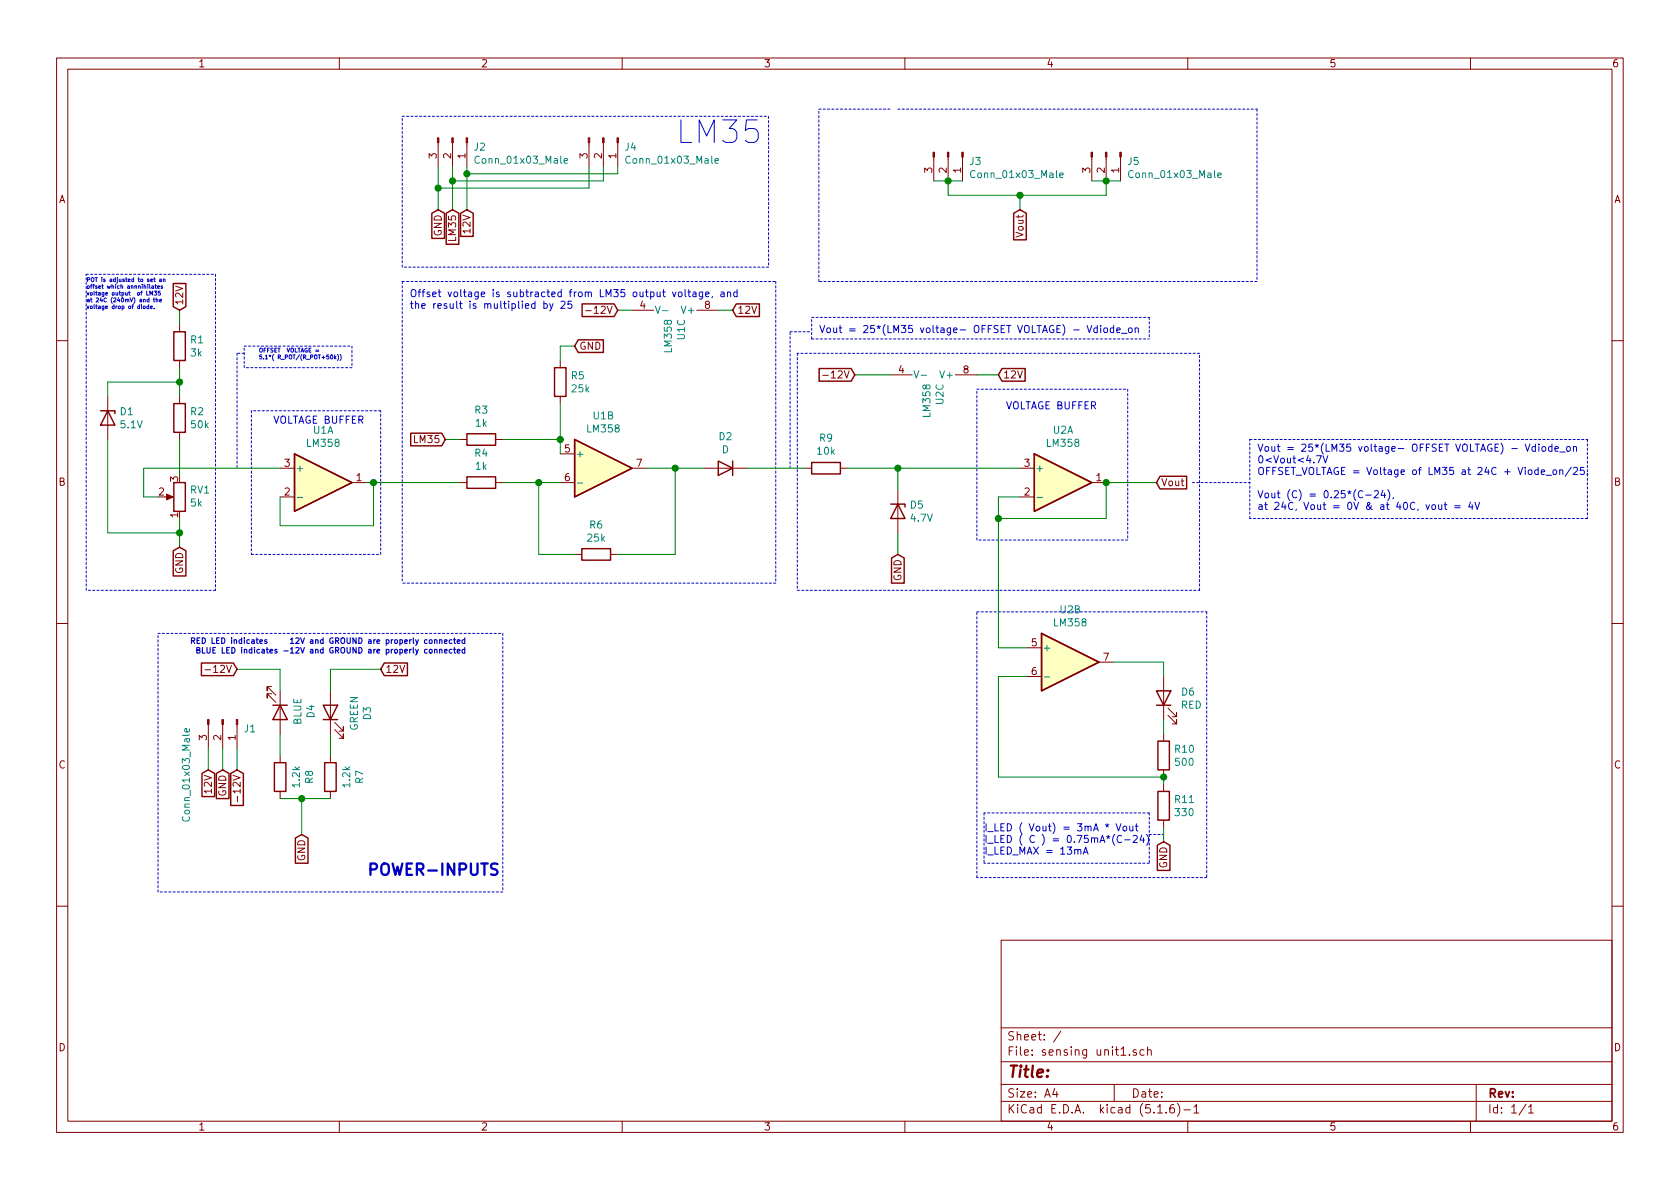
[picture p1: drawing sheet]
<svg xmlns="http://www.w3.org/2000/svg" width="297mm" height="210mm" viewBox="0 0 297 210" stroke-linecap="round" stroke-linejoin="round" font-family="sans-serif">
<g fill="none" stroke="#840000" stroke-width=".18">
<path d="M10 10.3h277v189.9h-277zM12 12.2h273v186.1h-273zM60 10.3v1.9M110 10.3v1.9M160 10.3v1.9M210 10.3v1.9M260 10.3v1.9M77.5 25.2v4.3M80 25.2v4.3M82.5 25.2v4.3M104.1 25.2v4.3M106.7 25.2v4.3"/>
<path d="M109.2 25.2v4.3M165.1 27.8v4.2M167.6 27.8v4.2M170.2 27.8v4.2M193 27.8v4.2M195.6 27.8v4.2M198.1 27.8v4.2M31.7 57.4v1.3M103.6 54.9h.9M111.8 54.9h3.8M123.2 54.9h3.8M10 60.2h2"/>
<path d="M19 70.1v7.6M31.7 63.7v1.3M31.7 70.1v1.3M31.7 76.4v1.3M81.3 77.7h1.2M87.6 77.7h1.3M99.1 63.7v1.3M99.1 70.1v1.3M145.5 66.4h1M157.5 66.3h3.8M168.9 66.3h3.8M285 60.2h2"/>
<path d="M29.2 87.9h1M49.5 82.8h2.6M49.5 87.9h2.6M62.2 85.3h2.6M81.3 85.3h1.2M87.6 85.3h1.3M99.1 85.3h2.5M99.1 80.3h2.5M101.6 98h1.3M107.9 98h1.3M111.8 82.8h2.5M124.5 82.8h7.6"/>
<path d="M142.2 82.8h1.3M148.6 82.8h1.3M158.7 86.6v7.6M180.3 82.8h2.6M180.3 87.9h2.6M193 85.3h2.6M10 110.3h2M36.2 118.4h1M181.6 114.5h2.5M181.6 119.6h2.5M194.3 117.1h2.5M205.7 119.6v7.6"/>
<path d="M285 110.3h2M36.8 128.1v4.2M39.4 128.1v4.2M41.9 128.1v4.2M48 121.4h-.8v.8v-.8l1.6 1.5M48 122.7h-.8v.7v-.7l1.6 1.5M49.5 122.2v7.6M49.5 133.6v1.3M49.5 139.9v1.3M58.4 122.2v7.6M58.4 133.6v1.3M58.4 139.9v1.3"/>
<path d="M59.2 129l1.5 1.6v-.8v.8h-.8M59.2 127.8l1.5 1.5v-.8v.8h-.8M205.7 129.8v1.3M205.7 136.1v1.3M205.7 138.7v1.2M206.5 126.5l1.5 1.5v-.8v.8h-.7M206.5 125.2l1.5 1.5v-.7v.7h-.7M42 140.8v1M205.7 145v1.3M10 160.2h2M177 166.3h108v32h-108zM285 160.2h2"/>
<path d="M60 198.3v1.9M110 198.3v1.9M160 198.3v1.9M177 194.8h108M177 191.8h108M177 187.8h108M177 181.8h108M186.5 192.5l-.4 1h1M186.8 193v1M187.6 182.3l-1.3 2M197 191.8v3M199.7 186.5v.1"/>
<path d="M200.9 185.7a.37 .37 0 0 0-.6 .1l.1 .2 .5 .2 .1 .1-.2 .3-.5-.1M202.3 185.7l-.5-.1-.3 .3 .2 .6h.6M202.9 185.7h.1a.37 .37 0 0 1 .6 .1v.8M202.9 185.1v1.5M204.7 196.8h.8M206.2 196.7v.1M207.5 195.3a.59 .59 0 0 0-.7 .7v.5l.2 .2 .4 .1 .2-.1 .1-.5-.2-.2-.4-.1-.3 .3M208.2 195.1a1.71 1.71 0 0 1 0 2.3M209.3 196.3h1.2M210 198.3v1.9M211.1 195.8l.4-.5v1.5M211.1 196.8h.9"/>
<path d="M260 198.3v1.9M261 191.8v6.5M269.8 195.2l-1.2 2M270.3 195.8l.4-.5v1.5M270.3 196.8h.8"/>
</g>
<g fill="none" stroke="#840000" stroke-width=".25">
<path d="M76.4 37.7l1.1-.6 1.1 .6v4.5h-2.2zM78.9 37.7l1.1-.6 1.1 .6v5.5h-2.2zM81.4 37.7l1.1-.6 1.2 .6v4.1h-2.3zM179.2 37.7l1.1-.6 1.2 .6v4.7h-2.3zM30.6 50.1h2.3v4.1l-1.2 .7-1.1-.7zM30.7 58.7h2.1v5h-2.1zM102.9 53.7h5.7l.6 1.2-.6 1.1h-5.7zM130.2 53.7h4.1v2.3h-4.1l-.7-1.1zM17.8 72.6h2.5v.5M19 72.6l1.3 2.6h-2.5zM30.7 71.4h2.1v5h-2.1zM72.6 76.6h5.5l.6 1.1-.6 1.1h-5.5z"/>
<path d="M82.5 76.7h5.1v2h-5.1zM98 65h2.1v5.1h-2.1zM101.6 77.7l10.2 5.1-10.2 5.1zM102.2 60.1h4.5v2.2h-4.5l-.6-1.1zM144.8 65.2h5.7l.6 1.1-.6 1.1h-5.7zM177.2 65.2h4.1v2.2h-4.1l-.7-1.1zM30.6 97.4l1.1-.6 1.2 .6v4.4h-2.3zM30.7 85.3h2.1v5.1h-2.1zM52.1 80.3l10.1 5-10.1 5.1zM82.5 84.3h5.1v2.1h-5.1zM102.9 97h5v2.1h-5zM127 81.5l2.5 1.3-2.5 1.3z"/>
<path d="M129.5 81.5v2.6M143.5 81.8h5.1v2h-5.1zM157.5 89.1h2.5v.6M157.6 98.7l1.1-.7 1.2 .7v4.4h-2.3zM158.7 89.1l1.3 2.6h-2.5zM182.9 80.3l10.1 5-10.1 5.1zM205.1 84.2h4.7v2.3h-4.7l-.6-1.2zM35.6 117.2h5.7l.6 1.2-.6 1.1h-5.7zM67.9 117.2h4.1v2.3h-4.1l-.6-1.1zM184.1 112l10.2 5.1-10.2 5.1zM35.7 136.8l1.1-.7 1.1 .7v4.1h-2.2zM38.3 136.8l1.1-.7 1.1 .7v4.4h-2.2z"/>
<path d="M40.8 136.8l1.1-.7 1.1 .7v5.6h-2.2zM48.3 124.7h2.5M48.5 134.9h2v5h-2zM49.5 124.7l1.3 2.5h-2.5zM57.1 124.7h2.6l-1.3 2.5zM57.1 127.2h2.6M57.4 134.9h2v5h-2zM204.5 122.2h2.5l-1.3 2.5zM204.5 124.7h2.5M204.7 131.1h2.1v5h-2.1zM204.7 139.9h2.1v5.1h-2.1zM52.2 148.2l1.1-.6 1.2 .6v4.4h-2.3z"/>
<path d="M204.6 149.5l1.1-.7 1.2 .7v4.4h-2.3z"/>
</g>
<g fill="#ffffc2" stroke="#ffffc2" stroke-width=".18">
<path d="M101.6 77.7l10.2 5.1-10.2 5.1z"/>
<path d="M52.1 80.3l10.1 5-10.1 5.1z"/>
<path d="M182.9 80.3l10.1 5-10.1 5.1z"/>
<path d="M184.1 112l10.2 5.1-10.2 5.1z"/>
</g>
<g fill="none" stroke="#008484" stroke-width=".18">
<path d="M99.7 28.4l.7-.1-.1-.2-.4-.1-.2 .2 .1 .6h.5M126.4 28.4l.6-.1v-.2l-.4-.1-.2 .2 .1 .6h.5M187.4 31l.6-.1-.1-.3h-.3l-.2 .2 .1 .6h.4M215.3 31l.6-.1v-.3h-.4l-.2 .2 .1 .6h.5M115.9 54.1l.4 1.3 .4-1.3M117.1 54.9h1M161.6 65.6l.4 1.2 .5-1.2M162.9 66.4h.9M52.6 88h.9M102.1 85.4h1M183.4 88h1M184.6 119.7h1"/>
<path d="M33.5 128.9v.4l-.2 .1h-.6v-.5l.3-.1 .1 .6"/>
</g>
<g fill="#840000" stroke="#840000" stroke-width=".18">
<path d="M36.7 127.2h.3v.9h-.3z"/>
<path d="M39.2 127.2h.3v.9h-.3z"/>
<path d="M41.8 127.2h.2v.9h-.2z"/>
<path d="M77.3 24.4h.3v.8h-.3z"/>
<path d="M79.9 24.4h.2v.8h-.2z"/>
<path d="M82.4 24.4h.3v.8h-.3z"/>
<path d="M104 24.4h.3v.8h-.3z"/>
<path d="M106.6 24.4h.2v.8h-.2z"/>
<path d="M109.1 24.4h.2v.8h-.2z"/>
<path d="M165 26.9h.2v.9h-.2z"/>
<path d="M167.5 26.9h.3v.9h-.3z"/>
<path d="M170.1 26.9h.2v.9h-.2z"/>
<path d="M192.9 26.9h.3v.9h-.3z"/>
<path d="M195.5 26.9h.2v.9h-.2z"/>
<path d="M198 26.9h.2v.9h-.2z"/>
<path d="M29.5 87.4l1.1 .5-1.1 .5z"/>
</g>
<g fill="none" stroke="#0000c2" stroke-width=".18" stroke-dasharray=".4 .4">
<path d="M144.8 19.3h12.7M158.7 19.3h63.5M222.2 19.3v30.5M71.1 20.6h64.8M135.9 20.6v26.6M15.2 48.5h22.9M38.1 48.5v55.9M71.1 49.8v53.3M71.1 49.8h66.1M71.1 47.2v-26.6M135.9 47.2h-64.8M137.2 49.8v53.3"/>
<path d="M139.7 58.7h3.8M143.5 59.9h59.7M143.5 59.9v-3.8M143.5 56.1h59.7M144.8 49.8v-30.5M203.2 56.1v3.8M222.2 49.8h-77.4M41.9 62.5v20.3M43.2 62.5h-1.3M43.2 65v-3.8M43.2 61.2h19M44.4 72.6v25.4"/>
<path d="M62.2 65h-19M62.2 61.2v3.8M67.3 72.6h-22.9M141 62.5v41.9M172.7 68.8h26.7M199.4 68.8v26.7M212.1 62.5h-71.1M221 77.7h59.7M280.7 77.7v14M44.4 98h22.9M67.3 98v-25.4M139.7 82.8v-24.1"/>
<path d="M172.7 95.5v-26.7M199.4 95.5h-26.7M210.8 85.3h10.2M221 91.7v-14M280.7 91.7h-59.7M15.2 104.4v-55.9M27.9 112h61M38.1 104.4h-22.9M88.9 112v45.7M137.2 103.1h-66.1M141 104.4h71.1M172.7 108.2h40.7"/>
<path d="M212.1 104.4v-41.9M213.4 108.2v47M27.9 157.7v-45.7M88.9 157.7h-61M172.7 155.2v-47M174 143.8v8.8M203.2 152.6h-29.2M203.2 147.6h2.5M203.2 143.8h-29.2M203.2 143.8v8.8M213.4 155.2h-40.7"/>
</g>
<g fill="none" stroke="#008400" stroke-width=".18">
<path d="M77.5 29.5v7.6M80 29.5v7.6M82.5 29.5v7.6M104.1 29.5v3.8h-26.6M106.7 29.5v2.5h-26.7M109.2 29.5v1.2h-26.7M165.1 32h5.1M167.6 32v2.5h28v-2.5M180.3 34.5v2.6M193 32h5.1M31.7 54.9v2.5M109.2 54.9h2.6"/>
<path d="M127 54.9h2.5M19 77.7v16.5h12.7M31.7 67.6h-12.7v2.5M31.7 65v5.1M31.7 77.7v6.4M78.7 77.7h2.6M88.9 77.7h10.2M99.1 71.4v8.9M101.6 61.2h-2.5v2.5M151.1 66.3h6.4M172.7 66.3h3.8M31.7 91.7v5.1"/>
<path d="M49.5 82.8h-24.1v5.1h2.5M64.8 85.3h16.5M66 85.3v7.7h-16.5v-5.1M88.9 85.3h10.2M95.2 85.3v12.7h6.4M114.3 82.8h10.2M119.4 82.8v15.2h-10.2M132.1 82.8h10.1M149.9 82.8h30.4M158.7 82.8v3.8M158.7 94.2v3.8M180.3 87.9h-3.8v26.6h5.1"/>
<path d="M204.5 85.3h-8.9v6.4h-19.1M41.9 118.4h7.6v3.8M67.3 118.4h-8.9v3.8M181.6 119.6h-5.1v17.8h29.2v1.3M196.8 117.1h8.9v2.5M36.8 132.3v3.8M39.4 132.3v3.8M41.9 132.3v3.8M49.5 129.8v3.8M58.4 129.8v3.8M205.7 127.2v2.6M49.5 141.2h8.9"/>
<path d="M53.3 141.2v6.4M205.7 146.3v2.5"/>
</g>
<g fill="none" stroke="#0000c2" stroke-width=".18">
<path d="M25.3 54.2h.4l-.1 .4-.3-.1zM25.9 51.5v.7h.4M26.3 54.1l-.3 .1v.3l.3 .1M26.3 53.9v.7M26.3 53l-.3 .1 .1 .3h.2M26.3 52.7v.7M26.5 50.3l.1 .7M26.5 52.2v-.7l.2 .5 .3-.5v.7M26.6 54.4l.3-.1v-.2l-.3 .1v.4h.3M26.6 49.6l.4-.1-.1-.1h-.3l.1 .4h.2M26.8 50.6h.3l.1 .4M27.1 52.9h.3"/>
<path d="M27.2 50.7l-.4 .1 .1 .2h.3M27.2 49.3h.3M27.2 52.7v.6l.2 .1M27.3 51.5h.4l-.2 .3h.2v.3h-.4M27.3 54.5v.1M27.3 49.1v.6l.2 .1M27.4 50.5h.3M27.5 50.3v.6l.2 .1M27.6 53h.3v.4M27.6 52.7v.7M27.9 50.8l.3-.1v-.1h-.3v.4h.3M28.2 49.4h.3v.4"/>
<path d="M28.2 53.2l.4-.1-.1-.1h-.3l.1 .4h.2M28.3 51.5h-.3v.3h.3l.1 .3-.2 .1-.2-.1M28.5 49.5l-.3 .2v.1h.3M28.7 50.6l-.2 .1 .3 .2-.3 .1M28.9 49.4h.2l.1 .4M28.9 49.3v.5M96.2 53.7h.3l.3 .2-.2 .6h-.4M96.2 53.3v1.2M97.2 53.7l.3 .8M97.8 53.7l-.4 1.1-.2 .2M99.2 53.4l.5-.1 .2 .3-.1 .2-.7 .7h.8M101.1 53.3h-.6l-.1 .6 .2-.2 .5 .2v.5l-.2 .1-.5-.1"/>
<path d="M118.9 51.6l.3 .9 .3-.9M120 51.7l.3-.1 .3 .3-.1 .5-.3 .1-.2-.2zM121.1 51.2v1.1l.2 .2M121.6 51.6h.5M121.8 51.2v1.1l.3 .2M122.5 51.7h.5l.1 .8M123.1 51.9l-.4 .1-.2 .2v.2h.6M124.2 51.6v1l-.2 .3-.3-.1M124.2 51.7l-.3-.1-.3 .3 .1 .5h.5M124.8 52l.6-.1-.1-.2-.4-.1-.1 .2v.6h.5M126 52.4l-.1 .2M127.5 51.7h.5v.8"/>
<path d="M128 51.9l-.4 .1-.2 .2 .1 .2h.5M128.6 51.8l.2-.2 .3 .1 .1 .8M128.6 51.6v.9M130.3 51.7l-.3-.1-.3 .3 .1 .5h.5M130.3 51.2v1.3M192.2 57.6l.4 1.2 .4-1.2M194 58h-.4l-.2 .2 .1 .6h.5M194 57.6v1.2M194.6 57.6v.1M194.6 58v.8M195.3 58h.3l.2 .2-.1 .6h-.3l-.3-.2zM196.9 58h-.4l-.2 .2 .1 .6h.5"/>
<path d="M196.9 57.6v1.2M197.5 58.4l.6-.1-.1-.3h-.4l-.1 .2v.6h.5M198.3 58.9h1M199.6 58.1l.1-.1 .4 .1 .1 .5-.1 .2h-.4l-.1-.1zM200.7 58.1l.2-.1h.3l.1 .8M200.7 58v.8M55.8 61.9h.6M55.8 62.1h.6M58.5 62.8h.1a.33 .33 0 0 1 .3 .3 .33 .33 0 0 1-.4 .3zM59.2 62.8v.7M59.2 63.2l.2 .3M59.4 63l-.2 .3"/>
<path d="M59.7 62.7a.8 .8 0 0 1 0 1M60.1 62.7l.2 .4-.2 .6M269.7 78.5l.4 1.3 .4-1.3M271.5 79h-.4l-.2 .2 .1 .6h.5M271.5 78.5v1.3M272.1 78.5v.2M272.1 79v.8M272.7 79h.3l.3 .2-.1 .6h-.3l-.3-.2zM274.4 79h-.4l-.2 .2 .1 .6h.5M274.4 78.5v1.3M274.9 79.4l.6-.1v-.3h-.4l-.2 .1 .1 .7h.5M275.8 79.9h.9"/>
<path d="M277 79.1l.2-.1 .4 .1v.5l-.1 .2h-.3l-.2-.1zM278.2 79.1l.2-.1h.3v.8M278.2 79v.8M232.8 80.6h.8l-.5 1.3M233.9 80.6l.4 1.3 .5-1.3M241.5 87.5h.9M243 86.9l.5-.1 .2 .3v.2l-.8 .7h.8M244.5 86.7l-.3 .9h.8M244.8 87.2v.8M245.4 86.6a1.47 1.47 0 0 1 0 1.9M246.4 88l-.1 .2M252.1 89.2l.3 .9 .3-.9"/>
<path d="M253.2 89.4l.2-.2 .4 .2v.5l-.1 .1-.3 .1-.2-.1zM254.4 89.2v.8l.3 .1 .2-.1M254.9 89.2v.9M255.3 89.2h.5M255.5 88.8v1.1l.3 .2M257.2 89.4h1M257.2 89.8h1M260 88.8l-.3 .9h.8M260.3 89.2v.9M260.8 88.8l.4 1.3 .4-1.3M272.5 83.5l.6-.1-.1-.3h-.3l-.2 .2 .1 .6h.4M273.4 84h.9"/>
<path d="M274.7 83.1h.3l.2 .2-.1 .6h-.3l-.2-.1zM275.8 83.2l.1-.1h.4v.8M275.8 83.1v.8M277.8 82.6l-1.1 1.6M278.2 82.8l.5-.2 .2 .4v.2l-.8 .7h.8M280.1 82.6h-.6l-.1 .7 .5-.2 .2 .3v.3l-.2 .2-.5-.1M280.7 83.8v.1M190.6 150.4l.2-.2 .3 .1v.7M191.5 151l.4-1.2 .5 1.2M191.6 150.7h.7M197.3 145.7l.5 1.2 .4-1.2M198.3 147.8a.6 .6 0 0 0-.8 .5 .6 .6 0 0 0 .6 .7l.2-.1"/>
<path d="M198.6 146.2l.2-.1 .4 .1v.5l-.1 .2h-.3l-.2-.1zM198.9 148.5h.9M199.7 146.1l.1 .8h.3l.2-.1M200.3 146.1v.8M200.4 147.8l.4-.1 .3 .4-.8 .9h.8M200.7 146.1h.5M200.9 145.7v1.1l.3 .1M201.9 147.7l-.3 .9h.8M202.2 148.2v.8M202.7 147.5a1.47 1.47 0 0 1 0 2"/>
</g>
<path d="M88 152.8a.87 .87 0 0 0-1.1 .1l-.1 .2a.45 .45 0 0 0 .4 .5 .7 .7 0 0 1 .8 .7l-.4 .4-.8-.1" fill="none" stroke="#0000c2" stroke-width=".41"/>
<g fill="none" stroke="#0000c2" stroke-width=".2">
<path d="M33.9 113.3h.4l.1-.4-.5-.1v1M34.1 113.3l.3 .5M34.8 115l.5-.1v-.3l-.5-.1v1h.4l.2-.3-.3-.2M34.8 113.3h.4M35.3 112.8h-.5v1h.5M35.8 112.8a.5 .5 0 0 1 .5 .5 .5 .5 0 0 1-.5 .5zM35.8 114.5v1h.5M36.6 114.5v.8l.2 .2 .3-.1 .1-.1v-.8M37.5 112.8v1h.5M37.6 115h.4M38.1 114.5h-.5v1h.5M38.3 113.3h.3"/>
<path d="M38.8 112.8h-.5v1h.5M39.2 112.8a.5 .5 0 0 1 .6 .5 .5 .5 0 0 1-.6 .5zM39.3 114.5v1h.5M40.1 115h.3M40.6 114.5h-.5v1h.5M53.2 112.8l.3 1 .3-1"/>
</g>
<g fill="#008400" stroke="#008400" stroke-width=".25">
<circle cx="176.5" cy="91.7" r=".51"/>
<circle cx="205.7" cy="137.4" r=".51"/>
<circle cx="82.6" cy="30.7" r=".51"/>
<circle cx="80" cy="32" r=".51"/>
<circle cx="31.8" cy="94.2" r=".51"/>
<circle cx="66" cy="85.3" r=".51"/>
<circle cx="95.3" cy="85.3" r=".51"/>
<circle cx="99.1" cy="77.7" r=".51"/>
<circle cx="77.5" cy="33.3" r=".51"/>
<circle cx="195.6" cy="32" r=".51"/>
<circle cx="119.4" cy="82.8" r=".51"/>
<circle cx="180.3" cy="34.5" r=".51"/>
<circle cx="53.3" cy="141.2" r=".51"/>
<circle cx="31.8" cy="67.6" r=".51"/>
<circle cx="167.6" cy="32" r=".51"/>
<circle cx="158.8" cy="82.8" r=".51"/>
<circle cx="195.6" cy="85.3" r=".51"/>
</g>
<text font-size="5.6" fill="#0000c2" x="119.4" y="25.4">LM35</text>
<text font-size="2.8" fill="#0000c2" x="64.8" y="154.8">POWER-INPUTS</text>
<text font-size="2.8" fill="#840000" x="178" y="190.5">Title:</text>
<g font-size="2.1" fill="#840000">
<text x="178" y="184">Sheet: /</text>
<text x="178" y="186.7">File: sensing unit1.sch</text>
<text x="178" y="196.9">KiCad E.D.A. kicad (5.1.6)-1</text>
<text x="178" y="194.1">Size: A4</text>
<text x="200" y="194.1">Date:</text>
<text x="263" y="194.1">Rev:</text>
<text x="263" y="196.9">Id: 1/1</text>
</g>
<g font-size="1.8" fill="#840000">
<text x="35" y="11.9">1</text>
<text x="85" y="11.9">2</text>
<text x="135" y="11.9">3</text>
<text x="185" y="11.9">4</text>
<text x="235" y="11.9">5</text>
<text x="285" y="11.9">6</text>
<text x="77.2" y="28" transform="rotate(-90 77.2 28)">3</text>
<text x="79.8" y="28" transform="rotate(-90 79.8 28)">2</text>
<text x="82.3" y="28" transform="rotate(-90 82.3 28)">1</text>
<text x="103.9" y="28" transform="rotate(-90 103.9 28)">3</text>
<text x="106.4" y="28" transform="rotate(-90 106.4 28)">2</text>
<text x="109" y="28" transform="rotate(-90 109 28)">1</text>
<text x="10.4" y="35.9">A</text>
<text x="164.8" y="30.6" transform="rotate(-90 164.8 30.6)">3</text>
<text x="167.4" y="30.6" transform="rotate(-90 167.4 30.6)">2</text>
<text x="169.9" y="30.6" transform="rotate(-90 169.9 30.6)">1</text>
<text x="192.8" y="30.6" transform="rotate(-90 192.8 30.6)">3</text>
<text x="195.3" y="30.6" transform="rotate(-90 195.3 30.6)">2</text>
<text x="197.9" y="30.6" transform="rotate(-90 197.9 30.6)">1</text>
<text x="285.4" y="35.9">A</text>
<text x="78.1" y="41.8" transform="rotate(-90 78.1 41.8)">GND</text>
<text x="83.2" y="41" transform="rotate(-90 83.2 41)">12V</text>
<text x="181" y="41.8" transform="rotate(-90 181 41.8)">Vout</text>
<text x="80.6" y="42.4" transform="rotate(-90 80.6 42.4)">LM35</text>
<text x="32.4" y="54.1" transform="rotate(-90 32.4 54.1)">12V</text>
<text x="104.7" y="55.5">-12V</text>
<text x="113.2" y="54.6">4</text>
<text x="124.6" y="54.6">8</text>
<text x="130.3" y="55.5">12V</text>
<text x="102.4" y="61.8">GND</text>
<text x="146.6" y="66.9">-12V</text>
<text x="158.9" y="66">4</text>
<text x="170.3" y="66">8</text>
<text x="177.3" y="66.9">12V</text>
<text x="50.3" y="82.5">3</text>
<text x="73.4" y="78.4">LM35</text>
<text x="99.8" y="80">5</text>
<text x="112.5" y="82.5">7</text>
<text x="181.1" y="82.5">3</text>
<text x="10.4" y="85.9">B</text>
<text x="28.1" y="87.6">2</text>
<text x="31.5" y="85.2" transform="rotate(-90 31.5 85.2)">3</text>
<text x="50.3" y="87.6">2</text>
<text x="63" y="85.1">1</text>
<text x="99.8" y="85.1">6</text>
<text x="181.1" y="87.6">2</text>
<text x="193.8" y="85.1">1</text>
<text x="205.3" y="86">Vout</text>
<text x="285.4" y="85.9">B</text>
<text x="31.5" y="91.5" transform="rotate(-90 31.5 91.5)">1</text>
<text x="32.4" y="101.5" transform="rotate(-90 32.4 101.5)">GND</text>
<text x="159.4" y="102.8" transform="rotate(-90 159.4 102.8)">GND</text>
<text x="37.4" y="119">-12V</text>
<text x="68.1" y="119">12V</text>
<text x="182.4" y="114.3">5</text>
<text x="182.4" y="119.4">6</text>
<text x="195.1" y="116.8">7</text>
<text x="36.6" y="130.9" transform="rotate(-90 36.6 130.9)">3</text>
<text x="39.1" y="130.9" transform="rotate(-90 39.1 130.9)">2</text>
<text x="41.7" y="130.9" transform="rotate(-90 41.7 130.9)">1</text>
<text x="10.4" y="135.9">C</text>
<text x="285.4" y="135.9">C</text>
<text x="37.5" y="140.1" transform="rotate(-90 37.5 140.1)">12V</text>
<text x="40" y="140.9" transform="rotate(-90 40 140.9)">GND</text>
<text x="42.5" y="140.7" transform="rotate(-90 42.5 140.7)">-12V</text>
<text x="54" y="152.3" transform="rotate(-90 54 152.3)">GND</text>
<text x="206.4" y="153.6" transform="rotate(-90 206.4 153.6)">GND</text>
<text x="10.4" y="185.9">D</text>
<text x="285.4" y="185.9">D</text>
<text x="35" y="199.9">1</text>
<text x="85" y="199.9">2</text>
<text x="135" y="199.9">3</text>
<text x="185" y="199.9">4</text>
<text x="235" y="199.9">5</text>
<text x="285" y="199.9">6</text>
</g>
<g font-size="1.8" fill="#008484">
<text x="83.9" y="26.6">J2</text>
<text x="84.5" y="29">Conn_01x03_Male</text>
<text x="110.5" y="26.6">J4</text>
<text x="111.2" y="29">Conn_01x03_Male</text>
<text x="171.5" y="29.2">J3</text>
<text x="199.4" y="29.2">J5</text>
<text x="172.1" y="31.5">Conn_01x03_Male</text>
<text x="200.1" y="31.5">Conn_01x03_Male</text>
<text x="120.9" y="55.5">V+</text>
<text x="33.7" y="60.7">R1</text>
<text x="33.8" y="63">3k</text>
<text x="118.8" y="62.2" transform="rotate(-90 118.8 62.2)">LM358</text>
<text x="121.1" y="60.1" transform="rotate(-90 121.1 60.1)">U1C</text>
<text x="101" y="67.1">R5</text>
<text x="101.2" y="69.4">25k</text>
<text x="166.6" y="66.9">V+</text>
<text x="166.8" y="71.5" transform="rotate(-90 166.8 71.5)">U2C</text>
<text x="21.3" y="73.4">D1</text>
<text x="21.4" y="75.7">5.1V</text>
<text x="33.7" y="73.4">R2</text>
<text x="33.9" y="75.7">50k</text>
<text x="55.4" y="76.7">U1A</text>
<text x="84" y="73.1">R3</text>
<text x="84.1" y="75.5">1k</text>
<text x="103.9" y="76.5">LM358</text>
<text x="104.9" y="74.2">U1B</text>
<text x="127.2" y="77.8">D2</text>
<text x="164.5" y="73.6" transform="rotate(-90 164.5 73.6)">LM358</text>
<text x="186.2" y="76.7">U2A</text>
<text x="52.2" y="83.4">+</text>
<text x="54.4" y="79">LM358</text>
<text x="84" y="80.8">R4</text>
<text x="84.1" y="83.1">1k</text>
<text x="101.7" y="80.9">+</text>
<text x="127.6" y="80.2">D</text>
<text x="144.6" y="80.4">10k</text>
<text x="144.9" y="78.1">R9</text>
<text x="183" y="83.4">+</text>
<text x="185.2" y="79">LM358</text>
<text x="33.7" y="87.3">RV1</text>
<text x="33.8" y="89.6">5k</text>
<text x="161" y="89.9">D5</text>
<text x="103.9" y="95.8">25k</text>
<text x="104.3" y="93.5">R6</text>
<text x="161.1" y="92.2">4.7V</text>
<text x="186.5" y="110.8">LM358</text>
<text x="187.5" y="108.5">U2B</text>
<text x="184.3" y="115.2">+</text>
<text x="208.8" y="125.3">RED</text>
<text x="208.9" y="123">D6</text>
<text x="43.2" y="129.5">J1</text>
<text x="53.3" y="128.2" transform="rotate(-90 53.3 128.2)">BLUE</text>
<text x="55.6" y="126.9" transform="rotate(-90 55.6 126.9)">D4</text>
<text x="63.3" y="129.3" transform="rotate(-90 63.3 129.3)">GREEN</text>
<text x="65.6" y="127.3" transform="rotate(-90 65.6 127.3)">D3</text>
<text x="207.8" y="133.1">R10</text>
<text x="207.9" y="135.4">500</text>
<text x="53" y="139.1" transform="rotate(-90 53 139.1)">1.2k</text>
<text x="55.3" y="138.5" transform="rotate(-90 55.3 138.5)">R8</text>
<text x="61.9" y="139.1" transform="rotate(-90 61.9 139.1)">1.2k</text>
<text x="64.2" y="138.5" transform="rotate(-90 64.2 138.5)">R7</text>
<text x="207.8" y="142">R11</text>
<text x="33.6" y="144.7" transform="rotate(-90 33.6 144.7)">Conn_01x03_Male</text>
<text x="207.9" y="144.3">330</text>
</g>
<g font-size="1.8" fill="#0000c2">
<text x="72.4" y="52.5">Offset voltage is subtracted from LM35 output voltage, and</text>
<text x="72.4" y="54.6">the result is multiplied by 25</text>
<text x="144.8" y="58.9">Vout = 25*(LM35 voltage- OFFSET VOLTAGE) - Vdiode_on</text>
<text x="48.3" y="74.9">VOLTAGE BUFFER</text>
<text x="177.8" y="72.4">VOLTAGE BUFFER</text>
<text x="222.2" y="79.9">Vout = 25*(LM35 voltage- OFFSET VOLTAGE) - Vdiode_on</text>
<text x="222.2" y="81.9">0&lt;Vout&lt;4.7V</text>
<text x="222.2" y="84">OFFSET_VOLTAGE = Voltage of LM35 at 24C + Viode_on/25.</text>
<text x="222.2" y="88.1">Vout (C) = 0.25*(C-24),</text>
<text x="222.2" y="90.2">at 24C, Vout = 0V &amp; at 40C, vout = 4V</text>
<text x="174" y="147">I_LED ( Vout) = 3mA * Vout</text>
<text x="174" y="149.1">I_LED ( C ) = 0.75mA*(C-24)</text>
<text x="174" y="151.1">I_LED_MAX = 13mA</text>
</g>
<g font-size="1.4" fill="#0000c2">
<text x="40.8" y="113.8">RED LED indicates</text>
<text x="55.1" y="113.8">12V and GROUND are properly connected</text>
<text x="41" y="115.5">BLUE LED indicates -12V and GROUND are properly connected</text>
</g>
<g font-size="1" fill="#0000c2">
<text x="15.2" y="49.9">POT is adjusted to set an</text>
<text x="15.2" y="51">offset which annnihilates</text>
<text x="15.2" y="52.2">voltage output of LM35</text>
<text x="15.2" y="53.4">at 24C (240mV) and the</text>
<text x="15.2" y="54.6">voltage drop of diode.</text>
<text x="45.7" y="62.3">OFFSET VOLTAGE =</text>
<text x="45.7" y="63.5">5.1*( R_POT/(R_POT+50k))</text>
</g>
</svg>
